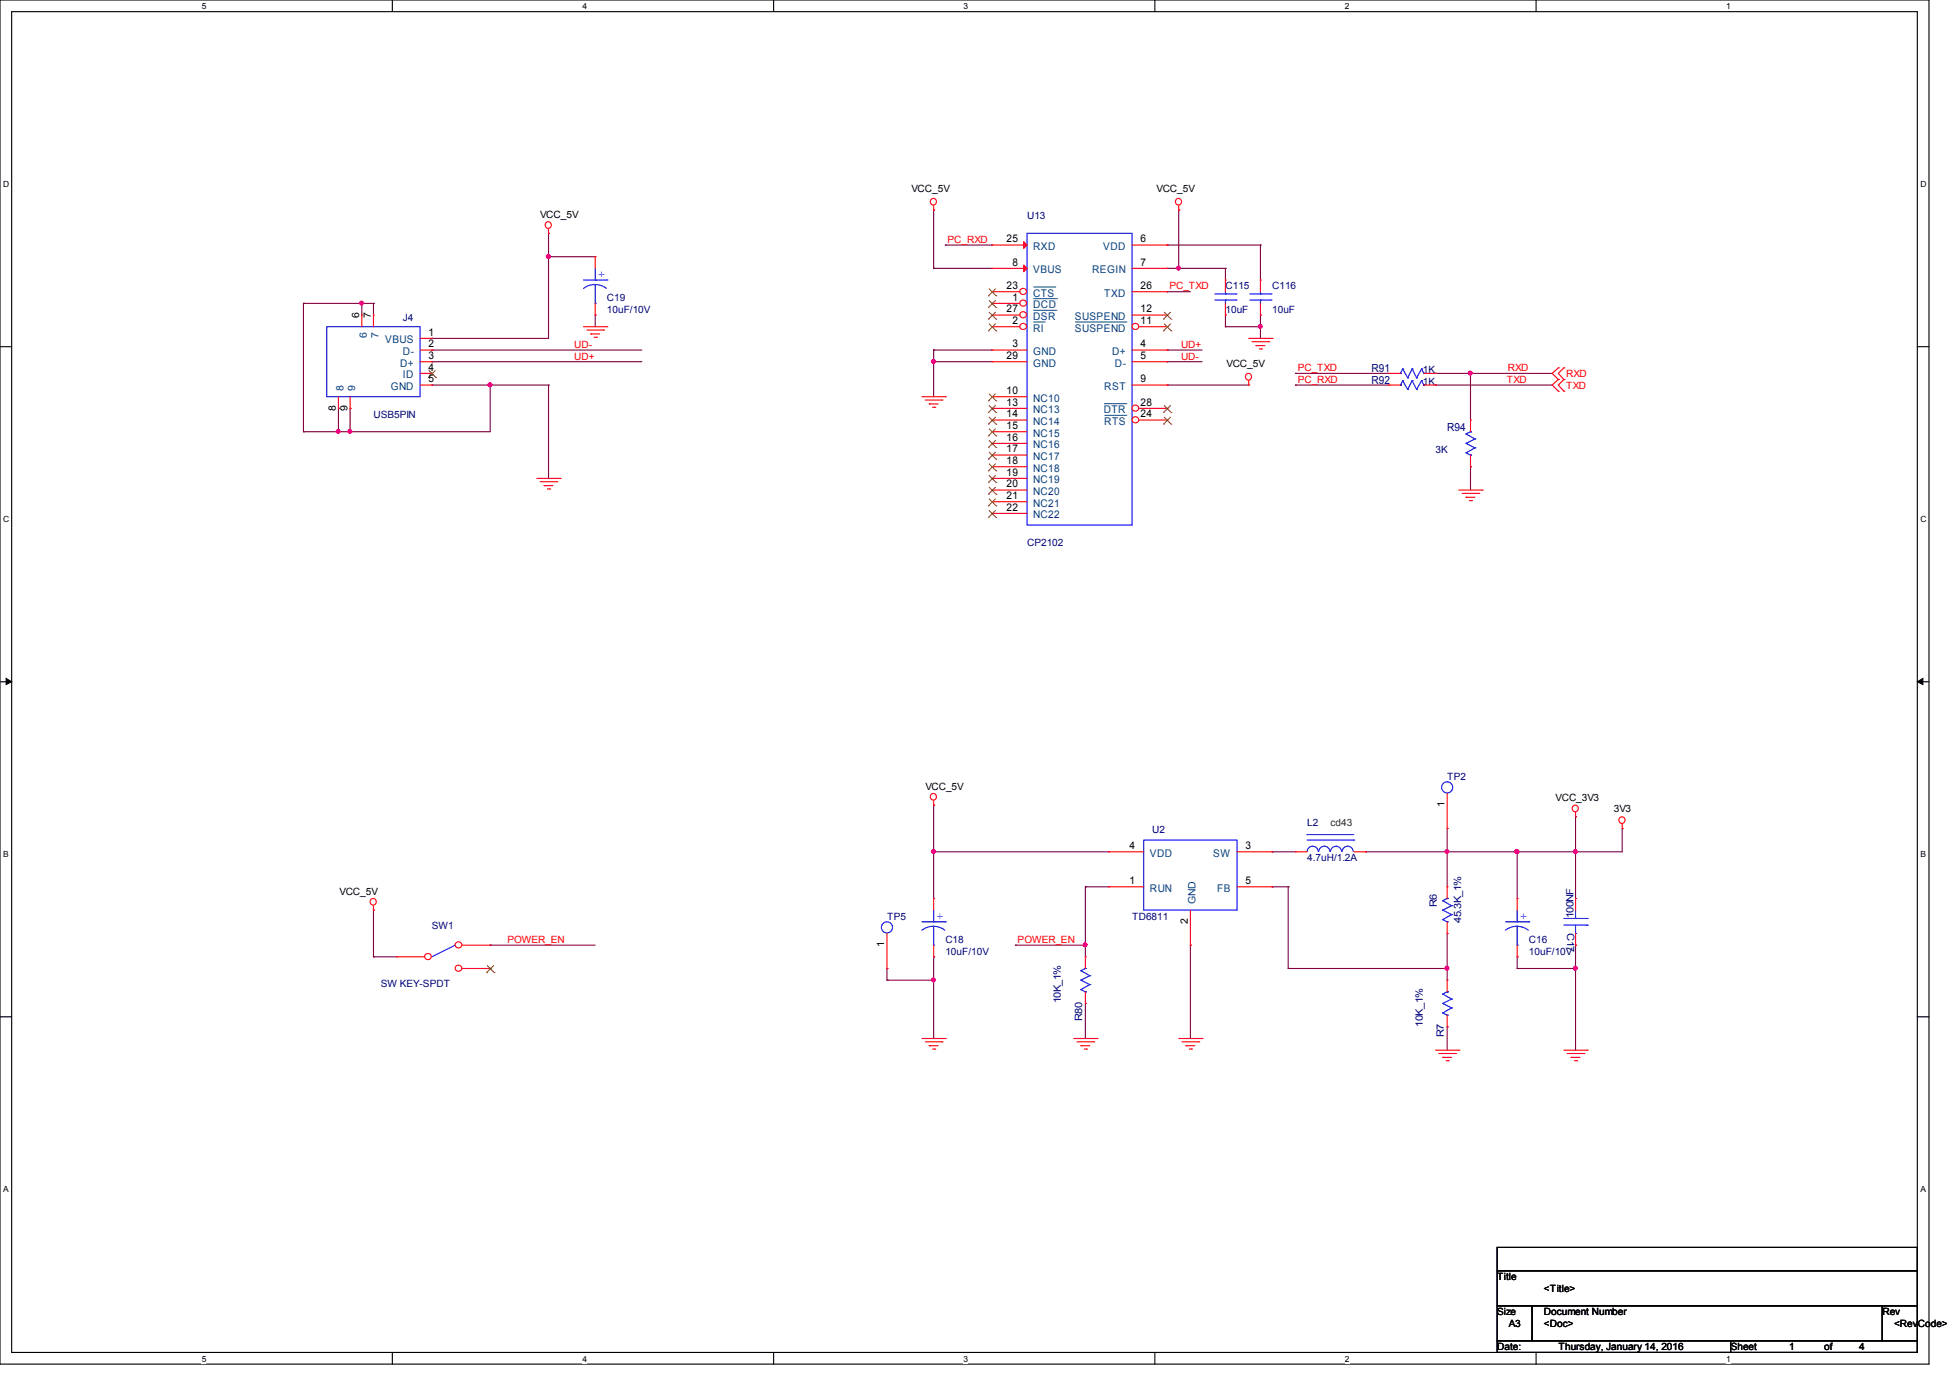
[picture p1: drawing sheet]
<svg xmlns="http://www.w3.org/2000/svg" width="297mm" height="210mm" viewBox="0 0 297 210" stroke-linecap="round" stroke-linejoin="round" font-family="sans-serif">
<path d="M0 0h293.9v207.9h-293.9zM1.8 1.8h290.3v204.3h-290.3z" fill="none" stroke="#000" stroke-width=".17"/>
<g fill="#fff">
<path d="M30.7 .3h.7v1.4h-.7z"/>
<path d="M30.7 206.3h.7v1.5h-.7z"/>
</g>
<path d="M59.8 0v1.8M59.8 206.1v1.8" fill="none" stroke="#000" stroke-width=".17"/>
<g fill="#fff">
<path d="M88.7 .3h.7v1.4h-.7z"/>
<path d="M88.7 206.3h.7v1.5h-.7z"/>
</g>
<path d="M117.9 0v1.8M117.9 206.1v1.8" fill="none" stroke="#000" stroke-width=".17"/>
<g fill="#fff">
<path d="M146.8 .3h.7v1.4h-.7z"/>
<path d="M146.8 206.3h.7v1.5h-.7z"/>
</g>
<path d="M175.9 0v1.8M175.9 206.1v1.8" fill="none" stroke="#000" stroke-width=".17"/>
<g fill="#fff">
<path d="M204.9 .3h.7v1.4h-.7z"/>
<path d="M204.9 206.3h.7v1.5h-.7z"/>
</g>
<path d="M234 0v1.8M234 206.1v1.8" fill="none" stroke="#000" stroke-width=".17"/>
<g fill="#fff">
<path d="M263 .3h.7v1.4h-.7z"/>
<path d="M263 206.3h.7v1.5h-.7z"/>
<path d="M.5 27.3h.9v1.4h-.9z"/>
<path d="M292.6 27.3h.9v1.4h-.9z"/>
<path d="M.5 78.3h.9v1.5h-.9z"/>
<path d="M292.6 78.3h.9v1.5h-.9z"/>
</g>
<path d="M0 52.8h1.8M292.1 52.8h1.8" fill="none" stroke="#000" stroke-width=".17"/>
<g fill="#fff">
<path d="M.5 129.4h.9v1.4h-.9z"/>
<path d="M292.6 129.4h.9v1.4h-.9z"/>
</g>
<path d="M0 103.9h1.8M292.1 103.9h1.8" fill="none" stroke="#000" stroke-width=".17"/>
<path d="M.9 103.4l.9 .5-.9 .4zM292.1 103.9l.8-.5v.9z" fill="#000" stroke="#000" stroke-width=".15"/>
<g fill="#fff">
<path d="M.5 180.4h.8v1.5h-.8z"/>
<path d="M292.6 180.4h.8v1.5h-.8z"/>
</g>
<path d="M0 154.9h1.8M292.1 154.9h1.8M228.1 190.1h64v3.5h-64zM228.1 193.6h64v5.4h-64zM228.1 199h5.3v5.3h-5.3zM233.4 199h53.4v5.3h-53.4zM286.8 199h5.3v5.3h-5.3zM228.1 204.3h35.6v1.8h-35.6zM263.7 204.3h28.4v1.8h-28.4z" fill="none" stroke="#000" stroke-width=".17"/>
<g fill="none" stroke="#800040" stroke-width=".17">
<path d="M83.6 39.1h.1M83.6 35.6h.1M83.6 35.6v16h-17.8M83.6 39.1h7.1M142.2 32h.1M142.2 32v8.9M144 37.3h.1M144 37.3h7.1M177.8 37.3h.1M177.8 37.3h14.2M179.6 32h.1M179.6 32v8.9"/>
<path d="M192 37.3h.1M192 37.3v5.4M46.2 46.2h.1M46.2 46.2v19.6M46.2 46.2h10.7M55.1 46.2h.1M55.1 46.2v1.8M56.9 46.2h.1M56.9 46.2v1.8M65.8 51.6h.1M65.8 53.3h.1M65.8 58.7h.1"/>
<path d="M65.8 55.1h.1M65.8 58.7h17.8M65.8 53.3h32M65.8 55.1h32M74.7 58.7h.1M74.7 58.7v7.1h-28.5M83.6 58.7h.1M83.6 58.7v14.2M90.7 48h.1M90.7 48v1.8M142.2 40.9h.1M142.2 53.3h.1"/>
<path d="M142.2 55.1h.1M142.2 53.3v7.2M142.2 53.3h8.9M142.2 55.1h8.9M142.2 40.9h8.9M177.8 55.1h.1M177.8 53.3h.1M177.8 58.7h.1M177.8 44.4h.1M177.8 40.9h.1M177.8 58.7h12.4M177.8 53.3h5.3"/>
<path d="M177.8 55.1h5.3M177.8 40.9h8.9M177.8 44.4h3.6M179.6 40.9h.1M186.7 49.8h.1M186.7 48h.1M186.7 40.9h.1M186.7 49.8h5.3M186.7 40.9v1.8M186.7 48v1.8M192 49.8h.1M192 48h.1"/>
<path d="M192 48v3.6M197.4 58.7h.1M197.4 56.9h.1M197.4 58.7h14.2M197.4 56.9h14.2M218.7 58.7h.1M218.7 56.9h.1M218.7 58.7h17.8M218.7 56.9h17.8M224 56.9h.1M224 56.9v7.1M46.2 65.8h.1"/>
<path d="M51.6 65.8h.1M51.6 62.2h.1M51.6 62.2v3.6M53.3 65.8h.1M53.3 62.2h.1M53.3 62.2v3.6M224 71.1h.1M224 71.1v3.6M56.9 138.7h.1M56.9 138.7v7.1M142.2 129.8h.1M142.2 122.7h.1"/>
<path d="M142.2 129.8h26.7M142.2 122.7v14.2M165.4 135.1h.1M165.4 135.1h3.5M165.4 135.1v10.7M193.8 135.1h.1M193.8 129.8h.1M193.8 129.8h3.6M193.8 135.1h2.5M196.3 135.1h.1M196.3 135.1v12.5M208 129.8h.1"/>
<path d="M220.5 126.2h.1M220.5 129.8h.1M220.5 126.2v8.9M231.1 129.8h.1M231.1 129.8v7.1M240 124.5h.1M240 129.8h.1M240 124.5v12.4M247.1 126.2h.1M247.1 126.2v3.6h-39.1M56.9 145.8h.1M56.9 145.8h3.6"/>
<path d="M74.7 144h.1M74.7 144h16M135.1 149.4h.1M135.1 147.6h.1M135.1 149.4h7.1M135.1 147.6v1.8M142.2 149.4h.1M142.2 145.8h.1M142.2 145.8v12.4M154.7 144h.1M154.7 144h10.7M165.4 144h.1"/>
<path d="M165.4 152.9h.1M165.4 152.9v5.3M181.4 144h.1M181.4 144v14.2M196.3 147.6h.1M196.3 147.6h24.2M220.5 147.6h.1M220.5 142.2h.1M220.5 156.5h.1M220.5 142.2v7.2M220.5 156.5v3.5M231.1 145.8h.1"/>
<path d="M231.1 147.6h.1M231.1 147.6h8.9M231.1 145.8v1.8M240 147.6h.1M240 144h.1M240 144v16"/>
</g>
<g fill="#f0f" stroke="#f0f" stroke-width=".17">
<circle cx="240" cy="147.5" r=".3"/>
<circle cx="220.4" cy="147.5" r=".3"/>
<circle cx="240" cy="129.8" r=".3"/>
<circle cx="142.2" cy="129.8" r=".3"/>
<circle cx="220.4" cy="129.8" r=".3"/>
<circle cx="142.2" cy="149.3" r=".3"/>
<circle cx="231.1" cy="129.8" r=".3"/>
<circle cx="74.6" cy="58.6" r=".3"/>
<circle cx="83.5" cy="39.1" r=".3"/>
<circle cx="53.3" cy="65.7" r=".3"/>
<circle cx="55.1" cy="46.2" r=".3"/>
<circle cx="51.5" cy="65.7" r=".3"/>
<circle cx="165.3" cy="144" r=".3"/>
<circle cx="192" cy="49.7" r=".3"/>
<circle cx="142.2" cy="55.1" r=".3"/>
<circle cx="179.5" cy="40.9" r=".3"/>
<circle cx="224" cy="56.9" r=".3"/>
</g>
<g fill="none" stroke="#f00" stroke-width=".17">
<path d="M83.6 35.6h.1M83.6 34.9v.7M142.2 32h.1M142.2 31.3v.7M179.6 32h.1M179.6 31.3v.7M88.9 49.8h3.6M89.4 50.3h2.5M90 50.9h.1M90 50.9h1.4M90.5 51.4h.3M90.8 51.4h.1"/>
<path d="M91.9 50.3h.1M92.5 49.8h.1M186.7 42.7h.1M186.7 48h.1M186.7 42.7v1.7M186.7 46.2v1.8M190.2 58.7h.1M190.2 51.6h3.6M190.2 58v.7M190.8 52.1h2.5M191.3 52.7h.1M191.3 52.7h1.4"/>
<path d="M191.9 53.2h.3M192.2 53.2h.1M193.3 52.1h.1M193.8 51.6h.1M237.4 56h.1M237.4 57.8h.1M237.4 59.6h.1M237.4 56l-.9 .9 .9 .9M237.4 57.8l-.9 .9 .9 .9M238.3 57.8h.1M238.3 56h.1M238.3 59.6h.1"/>
<path d="M238.3 56l-.9 .9 .9 .9M238.3 57.8l-.9 .9 .9 .9M81.8 72.9h3.5M82.3 73.4h2.5M82.9 74h.1M82.9 74h1.3M83.4 74.5h.3M83.7 74.5h.1M84.8 73.4h.1M85.3 72.9h.1M140.5 60.5h3.5M141 61h2.5"/>
<path d="M141.6 61.6h.1M141.6 61.6h1.3M142.1 62.1h.3M142.4 62.1h.1M143.5 61h.1M144 60.5h.1M222.2 74.7h3.6M222.8 75.2h2.5M223.4 75.8h.1M223.4 75.8h1.3M223.9 76.3h.3M224.2 76.3h.1"/>
<path d="M225.3 75.2h.1M225.8 74.7h.1M56.9 138.7h.1M56.9 138v.7M142.2 122.7h.1M142.2 122v.7M240 124.5h.1M240 123.8v.7M247.1 126.2h.1M247.1 125.6v.6M140.5 158.2h3.5M141 158.7h2.5"/>
<path d="M141.6 159.3h.1M141.6 159.3h1.3M142.1 159.9h.3M142.4 159.9h.1M143.5 158.7h.1M144 158.2h.1M163.6 158.2h3.5M164.1 158.7h2.5M164.7 159.3h.1M164.7 159.3h1.3M165.2 159.9h.3M165.5 159.9h.1"/>
<path d="M166.6 158.7h.1M167.1 158.2h.1M179.6 158.2h3.5M180.1 158.7h2.5M180.7 159.3h.1M180.7 159.3h1.3M181.2 159.9h.3M181.5 159.9h.1M182.6 158.7h.1M183.1 158.2h.1M218.7 160h3.5M219.2 160.5h2.5"/>
<path d="M219.8 161.1h.1M219.8 161.1h1.3M220.3 161.6h.3M220.6 161.6h.1M221.7 160.5h.1M222.2 160h.1M238.3 160h3.5M238.8 160.5h2.5M239.4 161.1h.1M239.4 161.1h1.3M239.9 161.6h.3M240.2 161.6h.1"/>
<path d="M241.3 160.5h.1M241.8 160h.1"/>
<circle cx="83.5" cy="34.3" r=".49"/>
<circle cx="142.2" cy="30.7" r=".49"/>
<circle cx="179.5" cy="30.7" r=".49"/>
<circle cx="190.2" cy="57.4" r=".49"/>
<circle cx="56.8" cy="137.4" r=".49"/>
<circle cx="142.2" cy="121.4" r=".49"/>
<circle cx="240" cy="123.2" r=".49"/>
<circle cx="247.1" cy="125" r=".49"/>
</g>
<path d="M185.1 45.7h3.2M185.1 44.8h3.2M186.7 44.8h.1M186.7 45.7h.1M186.7 44.4v.4M186.7 45.7v.5M188.3 45.7h.1M188.3 44.8h.1M69.3 144h.1M69.3 144l-3.5 1.8" fill="none" stroke="#00f" stroke-width=".17"/>
<circle cx="65.2" cy="145.8" r=".49" fill="#fff" stroke="#f00" stroke-width=".17"/>
<path d="M60.5 145.8h.1M60.5 145.8h4.2" fill="none" stroke="#f00" stroke-width=".17"/>
<circle cx="69.9" cy="144" r=".49" fill="#fff" stroke="#f00" stroke-width=".17"/>
<path d="M70.4 144h4.3M74.7 144h.1" fill="none" stroke="#f00" stroke-width=".17"/>
<circle cx="69.9" cy="147.5" r=".49" fill="#fff" stroke="#f00" stroke-width=".17"/>
<g fill="none" stroke="#f00" stroke-width=".17">
<path d="M151.1 37.3h.1M151.1 37.3h5.4M151.1 53.3h.1M151.1 40.9h.1M151.1 53.3h5.4M151.1 40.9h5.4M151.1 60.5h.1M151.1 62.2h.1M151.1 64h.1M151.1 65.8h.1M151.1 67.6h.1M151.1 69.3h.1"/>
<path d="M151.1 60.5h5.4M151.1 62.2h5.4M151.1 64h5.4M151.1 65.8h5.4M151.1 67.6h5.4M151.1 69.3h5.4M70.4 147.6h4.3M74.7 147.6h.1"/>
</g>
<g fill="none" stroke="#804000" stroke-width=".15">
<path d="M150.7 60l1.1 1.1M151.7 60l-1.1 1.1M150.6 61.1h.1M150.6 62.9h.1M150.6 64.6h.1M150.6 66.4h.1M150.6 68.2h.1M150.6 70h.1M150.7 61.8l1.1 1.1M150.7 63.5l1.1 1.1M150.7 65.3l1.1 1.1M150.7 67.1l1.1 1.1"/>
<path d="M150.7 68.9l1.1 1.1M151.7 61.8l-1.1 1.1M151.7 63.5l-1.1 1.1M151.7 65.3l-1.1 1.1M151.7 67.1l-1.1 1.1M151.7 68.9l-1.1 1.1M151.8 61.1h.1M151.8 62.9h.1M151.8 64.6h.1M151.8 66.4h.1M151.8 68.2h.1M151.8 70h.1"/>
<path d="M74.1 148.2h.1M74.2 147.1l1.1 1.1M75.2 147.1l-1.1 1.1M75.3 148.2h.1"/>
</g>
<path d="M156.5 35.6h16v44.4h-16z" fill="none" stroke="#00f" stroke-width=".17"/>
<g fill="#f00" stroke="#f00" stroke-width=".17">
<path d="M156 40.4l.5 .5-.5 .5z"/>
<path d="M156 36.8l.5 .5-.5 .5z"/>
</g>
<circle cx="155.9" cy="49.7" r=".49" fill="#fff" stroke="#f00" stroke-width=".17"/>
<path d="M151.1 49.8h.1M151.1 49.8h4.3" fill="none" stroke="#f00" stroke-width=".17"/>
<path d="M150.6 50.4h.1M150.7 49.3l1.1 1.1M151.7 49.3l-1.1 1.1M151.8 50.4h.1" fill="none" stroke="#804000" stroke-width=".15"/>
<path d="M157.4 49.1h1.7M159.1 49.1h.1" fill="none" stroke="#004080" stroke-width=".15"/>
<circle cx="155.9" cy="48" r=".49" fill="#fff" stroke="#f00" stroke-width=".17"/>
<path d="M151.1 48h.1M151.1 48h4.3" fill="none" stroke="#f00" stroke-width=".17"/>
<path d="M150.6 48.6h.1M150.7 47.5l1.1 1.1M151.7 47.5l-1.1 1.1M151.8 48.6h.1" fill="none" stroke="#804000" stroke-width=".15"/>
<path d="M157.4 47.3h3.5M160.9 47.3h.1" fill="none" stroke="#004080" stroke-width=".15"/>
<circle cx="155.9" cy="46.2" r=".49" fill="#fff" stroke="#f00" stroke-width=".17"/>
<path d="M151.1 46.2h.1M151.1 46.2h4.3" fill="none" stroke="#f00" stroke-width=".17"/>
<path d="M150.6 46.9h.1M150.7 45.8l1.1 1.1M151.7 45.8l-1.1 1.1M151.8 46.9h.1" fill="none" stroke="#804000" stroke-width=".15"/>
<path d="M157.4 45.5h3.6M161 45.5h.1" fill="none" stroke="#004080" stroke-width=".15"/>
<circle cx="155.9" cy="44.4" r=".49" fill="#fff" stroke="#f00" stroke-width=".17"/>
<path d="M172.5 37.3h5.3M177.8 37.3h.1M151.1 44.4h.1M151.1 44.4h4.3M172.5 40.9h5.3M177.8 40.9h.1" fill="none" stroke="#f00" stroke-width=".17"/>
<path d="M150.6 45.1h.1M150.7 44l1.1 1.1M151.7 44l-1.1 1.1M151.8 45.1h.1" fill="none" stroke="#804000" stroke-width=".15"/>
<path d="M157.4 43.7h3.3M160.7 43.7h.1" fill="none" stroke="#004080" stroke-width=".15"/>
<circle cx="173" cy="49.7" r=".49" fill="#fff" stroke="#f00" stroke-width=".17"/>
<path d="M172.5 48h5.3M172.5 44.4h5.3M173.6 49.8h4.2M177.8 49.8h.1M177.8 48h.1M177.8 44.4h.1" fill="none" stroke="#f00" stroke-width=".17"/>
<path d="M177.2 50.4h.1M177.2 48.6h.1M177.3 49.3l1.1 1.1M177.3 47.5l1.1 1.1M178.4 49.3l-1.2 1.1M178.4 47.5l-1.2 1.1M178.4 50.4h.1M178.4 48.6h.1" fill="none" stroke="#804000" stroke-width=".15"/>
<path d="M163.8 49.1h7.8M171.6 49.1h.1" fill="none" stroke="#004080" stroke-width=".15"/>
<circle cx="173" cy="62.2" r=".49" fill="#fff" stroke="#f00" stroke-width=".17"/>
<path d="M173.6 62.2h4.2M177.8 62.2h.1" fill="none" stroke="#f00" stroke-width=".17"/>
<path d="M177.2 62.9h.1M177.3 61.8l1.1 1.1M178.4 61.8l-1.2 1.1M178.4 62.9h.1" fill="none" stroke="#804000" stroke-width=".15"/>
<path d="M168.2 61.5h3.4M171.6 61.5h.1" fill="none" stroke="#004080" stroke-width=".15"/>
<circle cx="173" cy="64" r=".49" fill="#fff" stroke="#f00" stroke-width=".17"/>
<g fill="none" stroke="#f00" stroke-width=".17">
<path d="M90.7 39.1h.1M90.7 39.1v1.8M55.1 48h.1M55.1 48v1.8M56.9 48h.1M56.9 48v1.8M64 53.3h1.8M64 55.1h1.8M64 58.7h1.8M64 56.9h1.8M64 51.6h1.8M65.8 51.6h.1"/>
<path d="M65.8 53.3h.1M65.8 55.1h.1M65.8 56.9h.1M65.8 58.7h.1M90.7 48h.1M90.7 46.2v1.8M151.1 55.1h.1M151.1 55.1h5.4M172.5 53.3h5.3M172.5 55.1h5.3M172.5 58.7h5.3M177.8 53.3h.1"/>
<path d="M177.8 55.1h.1M177.8 58.7h.1M192 42.7h.1M192 48h.1M192 42.7v1.7M192 46.2v1.8M211.6 56.9h.1M211.6 58.7h.1M211.6 58.7h1.8M211.6 56.9h1.8M216.9 58.7h1.8M216.9 56.9h1.8"/>
<path d="M218.7 56.9h.1M218.7 58.7h.1M51.6 62.2h.1M51.6 60.5v1.7M53.3 62.2h.1M53.3 60.5v1.7M151.1 71.1h.1M151.1 72.9h.1M151.1 74.7h.1M151.1 76.5h.1M151.1 78.2h.1M151.1 71.1h5.4"/>
<path d="M151.1 72.9h5.4M151.1 74.7h5.4M151.1 76.5h5.4M151.1 78.2h5.4M173.6 64h4.2M177.8 64h.1M224 71.1h.1M224 64h.1M224 64v1.8M224 69.3v1.8M142.2 136.9h.1M142.2 136.9v1.8"/>
<path d="M168.9 135.1h.1M168.9 129.8h.1M168.9 129.8h5.3M168.9 135.1h5.3M181.4 138.7v5.3M188.5 129.8h5.3M188.5 135.1h5.3M193.8 129.8h.1M193.8 135.1h.1M197.4 129.8h.1M197.4 129.8h1.7M206.2 129.8h1.8"/>
<path d="M208 129.8h.1M220.5 126.2h.1M220.5 135.1h.1M220.5 120.9v5.3M220.5 135.1v1.8M231.1 136.9h.1M231.1 136.9v1.8M240 136.9h.1M240 136.9v1.8M135.1 147.6h.1M135.1 142.2v5.4M142.2 145.8h.1"/>
<path d="M142.2 144v1.8M165.4 152.9h.1M165.4 145.8h.1M165.4 145.8v1.8M165.4 151.1v1.8M181.4 144h.1M220.5 156.5h.1M220.5 149.4h.1M220.5 142.2h.1M220.5 140.5v1.7M220.5 149.4v1.7M220.5 154.7v1.8"/>
<path d="M231.1 145.8h.1M231.1 144v1.8M240 144h.1M240 142.2v1.8"/>
</g>
<g fill="none" stroke="#804000" stroke-width=".15">
<path d="M65.2 57.5h.1M65.3 56.4l1.1 1.1M66.3 56.4l-1.1 1.1M66.4 57.5h.1M150.6 71.8h.1M150.6 73.5h.1M150.6 75.3h.1M150.6 77.1h.1M150.6 78.9h.1M150.7 70.7l1.1 1.1M150.7 72.4l1.1 1.1M150.7 74.2l1.1 1.1"/>
<path d="M150.7 76l1.1 1.1M150.7 77.8l1.1 1.1M151.7 70.7l-1.1 1.1M151.7 72.4l-1.1 1.1M151.7 74.2l-1.1 1.1M151.7 76l-1.1 1.1M151.7 77.8l-1.1 1.1M151.8 71.8h.1M151.8 73.5h.1M151.8 75.3h.1M151.8 77.1h.1M151.8 78.9h.1"/>
<path d="M177.2 64.6h.1M177.3 63.5l1.1 1.1M178.4 63.5l-1.2 1.1M178.4 64.6h.1"/>
</g>
<path d="M168.3 63.3h3.3M171.6 63.3h.1" fill="none" stroke="#004080" stroke-width=".15"/>
<g fill="none" stroke="#00f" stroke-width=".17">
<path d="M49.8 49.8h14.2v10.7h-14.2zM88.9 43.9a2.83 2.83 0 0 1 3.5 0M88.9 42.7h3.6M90.7 46.2h.1M90.7 42.7h.1M90.7 40.9v1.8M90.7 43.3v2.9M92.5 42.7h.1M190.4 45.7h3.2M190.4 44.8h3.2M192 44.8h.1M192 45.7h.1"/>
<path d="M192 44.4v.4M192 45.7v.5M193.6 45.7h.1M193.6 44.8h.1M213.4 56.9h.1M213.4 58.7h.1M213.7 56.2h.1M213.7 58h.1M213.7 56.2l.8 1.4M213.7 56.2l-.3 .7M213.7 58l.8 1.4M213.7 58l-.3 .7"/>
<path d="M214.5 57.6h.1M214.5 59.4h.1M215.1 56.2h.1M215.1 58h.1M215.1 56.2l.7 1.4M215.1 56.2l-.6 1.4M215.1 58l.7 1.4M215.1 58l-.6 1.4M215.8 57.6h.1M215.8 59.4h.1M216.6 56.2h.1M216.6 58h.1"/>
<path d="M216.6 56.2l-.8 1.4M216.6 56.2l.3 .7M216.6 58l-.8 1.4M216.6 58l.3 .7M216.9 56.9h.1M216.9 58.7h.1M223.4 69h.1M223.4 67.6h.1M223.4 66.1h.1M223.4 69l.6 .3M223.4 67.6l1.3 .6M223.4 66.1l1.3 .8"/>
<path d="M224 65.8h.1M224 69.3h.1M224 65.8l-.6 .3M224.7 66.9h.1M224.7 68.2h.1M224.7 66.9l-1.3 .7M224.7 68.2l-1.3 .8M142.2 138.7v1.8M174.2 128h14.3v10.7h-14.3zM199.1 127.2h.1M199.1 129.8a.85 .85 0 0 1 .9-.9 .85 .85 0 0 1 .8 .9M199.1 128h7.1"/>
<path d="M199.1 127.2h7.1M200.9 129.8a.85 .85 0 0 1 .9-.9 .85 .85 0 0 1 .8 .9M202.7 129.8a.85 .85 0 0 1 .8-.9 .85 .85 0 0 1 .9 .9M204.5 129.8a.85 .85 0 0 1 .8-.9 .85 .85 0 0 1 .9 .9M206.2 128h.1M219.8 138.7h.1M219.8 137.2h.1M219.8 138.7l1.3 .7M219.8 137.2l1.3 .8M220.5 136.9h.1M220.5 136.9l-.7 .3M221.1 138h.1"/>
<path d="M221.1 139.4h.1M221.1 138l-1.3 .7M221.1 139.4l-1.3 .7M231.1 138.7v1.8M238.3 140h3.5M240 140h.1M240 138.7v1.3M241.8 140h.1M140.5 141.7a2.83 2.83 0 0 1 3.4 0M140.5 140.5h3.5M142.2 144h.1M142.2 140.5h.1"/>
<path d="M142.2 141.1v2.9M144 140.5h.1M164.7 150.8h.1M164.7 149.4h.1M164.7 147.9h.1M164.7 150.8l.7 .3M164.7 149.4l1.3 .6M164.7 147.9l1.3 .8M165.4 147.6h.1M165.4 151.1h.1M165.4 147.6l-.7 .3M166 148.7h.1"/>
<path d="M166 150h.1M166 148.7l-1.3 .7M166 150l-1.3 .8M219.8 154.3h.1M219.8 152.9h.1M219.8 151.5h.1M219.8 140.1h.1M219.8 154.3l.7 .4M219.8 152.9l1.3 .7M219.8 151.5l1.3 .7M219.8 140.1l.7 .4M220.5 151.1h.1"/>
<path d="M220.5 154.7h.1M220.5 140.5h.1M220.5 151.1l-.7 .4M221.1 152.2h.1M221.1 153.6h.1M221.1 152.2l-1.3 .7M221.1 153.6l-1.3 .7M229.4 141.7a2.83 2.83 0 0 1 3.4 0M229.4 140.5h3.5M231.1 144h.1M231.1 140.5h.1M231.1 141.1v2.9"/>
<path d="M232.9 140.5h.1M238.3 141h3.5M240 142.2h.1M240 141v1.2M241.8 141h.1"/>
<circle cx="220.5" cy="120" r=".85"/>
<circle cx="135.1" cy="141.3" r=".85"/>
</g>
<g fill="#f0f" stroke="#f0f" stroke-width=".17">
<circle cx="240" cy="147.5" r=".3"/>
<circle cx="220.4" cy="147.5" r=".3"/>
<circle cx="240" cy="129.8" r=".3"/>
<circle cx="142.2" cy="129.8" r=".3"/>
<circle cx="220.4" cy="129.8" r=".3"/>
<circle cx="142.2" cy="149.3" r=".3"/>
<circle cx="231.1" cy="129.8" r=".3"/>
<circle cx="74.6" cy="58.6" r=".3"/>
<circle cx="83.5" cy="39.1" r=".3"/>
<circle cx="53.3" cy="65.7" r=".3"/>
<circle cx="55.1" cy="46.2" r=".3"/>
<circle cx="51.5" cy="65.7" r=".3"/>
<circle cx="165.3" cy="144" r=".3"/>
<circle cx="192" cy="49.7" r=".3"/>
<circle cx="142.2" cy="55.1" r=".3"/>
<circle cx="179.5" cy="40.9" r=".3"/>
<circle cx="224" cy="56.9" r=".3"/>
</g>
<g font-size="1.7" fill="#00f">
<text x="91.2" y="42.3">+</text>
<text x="142.7" y="140.1">+</text>
<text x="231.6" y="140.1">+</text>
</g>
<g font-size="1.7" fill="#000080">
<text x="209" y="56.7">R91</text>
<text x="209" y="58.5">R92</text>
<text x="220.5" y="65.6">R94</text>
</g>
<g font-size="1.6">
<text x="153.3" y="36.9">25</text>
<text x="154.3" y="40.5">8</text>
<text x="173.7" y="40.5">7</text>
<text x="173.7" y="36.9">6</text>
<text x="153.3" y="47.6">27</text>
<text x="153.3" y="44">23</text>
<text x="154.3" y="45.8">1</text>
<text x="173.7" y="44">26</text>
<text x="173.7" y="47.6">12</text>
<text x="65.3" y="52.9">2</text>
<text x="65.3" y="51.1">1</text>
<text x="154.3" y="52.9">3</text>
<text x="154.3" y="49.4">2</text>
<text x="173.7" y="49.4">11</text>
<text x="173.7" y="52.9">4</text>
<text x="65.3" y="56.5">4</text>
<text x="65.3" y="54.7">3</text>
<text x="65.3" y="58.3">5</text>
<text x="153.3" y="54.7">29</text>
<text x="173.7" y="58.3">9</text>
<text x="173.7" y="54.7">5</text>
<text x="153.3" y="60">10</text>
<text x="153.3" y="61.8">13</text>
<text x="153.3" y="63.6">14</text>
<text x="153.3" y="65.4">15</text>
<text x="173.7" y="61.8">28</text>
<text x="173.7" y="63.6">24</text>
<text x="153.3" y="67.1">16</text>
<text x="153.3" y="68.9">17</text>
<text x="153.3" y="70.7">18</text>
<text x="153.3" y="72.5">19</text>
<text x="153.3" y="74.3">20</text>
<text x="153.3" y="76">21</text>
<text x="153.3" y="77.8">22</text>
<text x="172.1" y="129.4">4</text>
<text x="189.7" y="129.4">3</text>
<text x="172.1" y="134.7">1</text>
<text x="189.7" y="134.7">5</text>
</g>
<g font-size="1.6" fill="#004080">
<text x="157.4" y="41.7">VBUS</text>
<text x="157.4" y="38.1">RXD</text>
<text x="166.4" y="41.7">REGIN</text>
<text x="168.1" y="38.1">VDD</text>
<text x="157.4" y="47">DCD</text>
<text x="157.4" y="45.2">CTS</text>
<text x="168.2" y="45.2">TXD</text>
<text x="58.7" y="52.3">VBUS</text>
<text x="157.4" y="50.5">RI</text>
<text x="157.4" y="48.8">DSR</text>
<text x="163.8" y="50.5">SUSPEND</text>
<text x="163.8" y="48.8">SUSPEND</text>
<text x="59.5" y="59.4">GND</text>
<text x="61" y="55.9">D+</text>
<text x="61.4" y="54.1">D-</text>
<text x="61.4" y="57.7">ID</text>
<text x="157.4" y="54.1">GND</text>
<text x="157.4" y="55.9">GND</text>
<text x="168.2" y="59.4">RST</text>
<text x="169.4" y="54.1">D+</text>
<text x="169.9" y="55.9">D-</text>
<text x="157.4" y="61.2">NC10</text>
<text x="157.4" y="63">NC13</text>
<text x="157.4" y="64.8">NC14</text>
<text x="168.2" y="63">DTR</text>
<text x="168.2" y="64.8">RTS</text>
<text x="157.4" y="66.5">NC15</text>
<text x="157.4" y="68.3">NC16</text>
<text x="157.4" y="70.1">NC17</text>
<text x="157.4" y="71.9">NC18</text>
<text x="157.4" y="73.7">NC19</text>
<text x="157.4" y="75.4">NC20</text>
<text x="157.4" y="77.2">NC21</text>
<text x="157.4" y="79">NC22</text>
<text x="175.2" y="130.6">VDD</text>
<text x="184.8" y="130.6">SW</text>
<text x="175.2" y="135.9">RUN</text>
<text x="185.4" y="135.9">FB</text>
</g>
<g font-size="1.5">
<text x="138.9" y="29.2">VCC_5V</text>
<text x="176.2" y="29.2">VCC_5V</text>
<text x="82.3" y="33.3">VCC_5V</text>
<text x="54.7" y="48.5" transform="rotate(-90 54.7 48.5)">6</text>
<text x="56.5" y="48.5" transform="rotate(-90 56.5 48.5)">7</text>
<text x="186.9" y="55.9">VCC_5V</text>
<text x="51.1" y="62.6" transform="rotate(-90 51.1 62.6)">8</text>
<text x="52.9" y="62.6" transform="rotate(-90 52.9 62.6)">9</text>
<text x="141" y="120.4">VCC_5V</text>
<text x="220.1" y="123" transform="rotate(-90 220.1 123)">1</text>
<text x="237" y="122">VCC_3V3</text>
<text x="245.9" y="123.8">3V3</text>
<text x="51.7" y="136.4">VCC_5V</text>
<text x="180.9" y="140.8" transform="rotate(-90 180.9 140.8)">2</text>
<text x="134.7" y="144.4" transform="rotate(-90 134.7 144.4)">1</text>
<text x="228.1" y="195.1">Title</text>
<text x="235.2" y="196.9">&lt;Title&gt;</text>
<text x="228.1" y="200.4">Size</text>
<text x="229.9" y="202.2">A3</text>
<text x="235.2" y="200.4">Document Number</text>
<text x="235.2" y="202.2">&lt;Doc&gt;</text>
<text x="286.8" y="200.4">Rev</text>
<text x="288.6" y="202.2">&lt;RevCode&gt;</text>
<text x="228.1" y="205.7">Date:</text>
<text x="237.4" y="205.7">Thursday, January 14, 2016</text>
<text x="263.7" y="205.7">Sheet</text>
<text x="272.6" y="205.7">1</text>
<text x="277.9" y="205.7">of</text>
<text x="283.2" y="205.7">4</text>
</g>
<g font-size="1.5" fill="#000080">
<text x="156.5" y="33.4">U13</text>
<text x="92.5" y="45.9">C19</text>
<text x="92.5" y="47.7">10uF/10V</text>
<text x="186.7" y="44.1">C115</text>
<text x="186.7" y="47.7">10uF</text>
<text x="193.8" y="44.1">C116</text>
<text x="193.8" y="47.7">10uF</text>
<text x="61.4" y="48.9">J4</text>
<text x="216.8" y="56.9">1K</text>
<text x="216.8" y="58.7">1K</text>
<text x="56.9" y="63.7">USB5PIN</text>
<text x="218.7" y="69">3K</text>
<text x="156.5" y="83.2">CP2102</text>
<text x="220.5" y="118.8">TP2</text>
<text x="199.1" y="125.9">L2</text>
<text x="175.5" y="127">U2</text>
<text x="199.1" y="131.2">4.7uH/1.2A</text>
<text x="65.8" y="141.6">SW1</text>
<text x="135.1" y="140.1">TP5</text>
<text x="144" y="143.7">C18</text>
<text x="172.5" y="140.1">TD6811</text>
<text x="218.9" y="138.2" transform="rotate(-90 218.9 138.2)">R6</text>
<text x="222.6" y="140.6" transform="rotate(-90 222.6 140.6)">45.3K_1%</text>
<text x="232.9" y="143.7">C16</text>
<text x="238.8" y="142.2" transform="rotate(90 238.8 142.2)">C17</text>
<text x="239.7" y="140" transform="rotate(-90 239.7 140)">100NF</text>
<text x="144" y="145.5">10uF/10V</text>
<text x="232.9" y="145.5">10uF/10V</text>
<text x="58" y="150.5">SW KEY-SPDT</text>
<text x="161.6" y="152.9" transform="rotate(-90 161.6 152.9)">10K_1%</text>
<text x="164.9" y="155.6" transform="rotate(-90 164.9 155.6)">R80</text>
<text x="216.8" y="156.5" transform="rotate(-90 216.8 156.5)">10K_1%</text>
<text x="220" y="158.1" transform="rotate(-90 220 158.1)">R7</text>
</g>
<g font-size="1.5" fill="#f00">
<text x="144.4" y="37">PC_RXD</text>
<text x="178.1" y="44.1">PC_TXD</text>
<text x="87.5" y="53">UD-</text>
<text x="179.9" y="53">UD+</text>
<text x="87.5" y="54.8">UD+</text>
<text x="179.9" y="54.8">UD-</text>
<text x="197.7" y="58.3">PC_RXD</text>
<text x="197.7" y="56.6">PC_TXD</text>
<text x="229.5" y="58.3">TXD</text>
<text x="229.7" y="56.6">RXD</text>
<text x="238.6" y="57.5">RXD</text>
<text x="238.6" y="59.3">TXD</text>
<text x="77.3" y="143.7">POWER_EN</text>
<text x="155" y="143.7">POWER_EN</text>
</g>
<g font-size="1.5" fill="#004080">
<text x="55.9" y="51.6" transform="rotate(-90 55.9 51.6)">6</text>
<text x="57.7" y="51.6" transform="rotate(-90 57.7 51.6)">7</text>
<text x="52.3" y="59.5" transform="rotate(-90 52.3 59.5)">8</text>
<text x="54.1" y="59.5" transform="rotate(-90 54.1 59.5)">9</text>
<text x="182.1" y="137.8" transform="rotate(-90 182.1 137.8)">GND</text>
</g>
<text font-size="1.5" fill="#008000" x="202.7" y="125.9">cd43</text>
<g font-size="1.3">
<text x="30.7" y="1.4">5</text>
<text x="88.7" y="1.4">4</text>
<text x="146.8" y="1.4">3</text>
<text x="204.9" y="1.4">2</text>
<text x="263" y="1.4">1</text>
<text x=".5" y="28.4">D</text>
<text x="292.6" y="28.4">D</text>
<text x=".5" y="79.5">C</text>
<text x="292.6" y="79.5">C</text>
<text x=".5" y="130.6">B</text>
<text x="292.6" y="130.6">B</text>
<text x=".5" y="181.6">A</text>
<text x="292.6" y="181.6">A</text>
<text x="30.7" y="207.5">5</text>
<text x="88.7" y="207.5">4</text>
<text x="146.8" y="207.5">3</text>
<text x="204.9" y="207.5">2</text>
<text x="263" y="207.5">1</text>
</g>
</svg>
